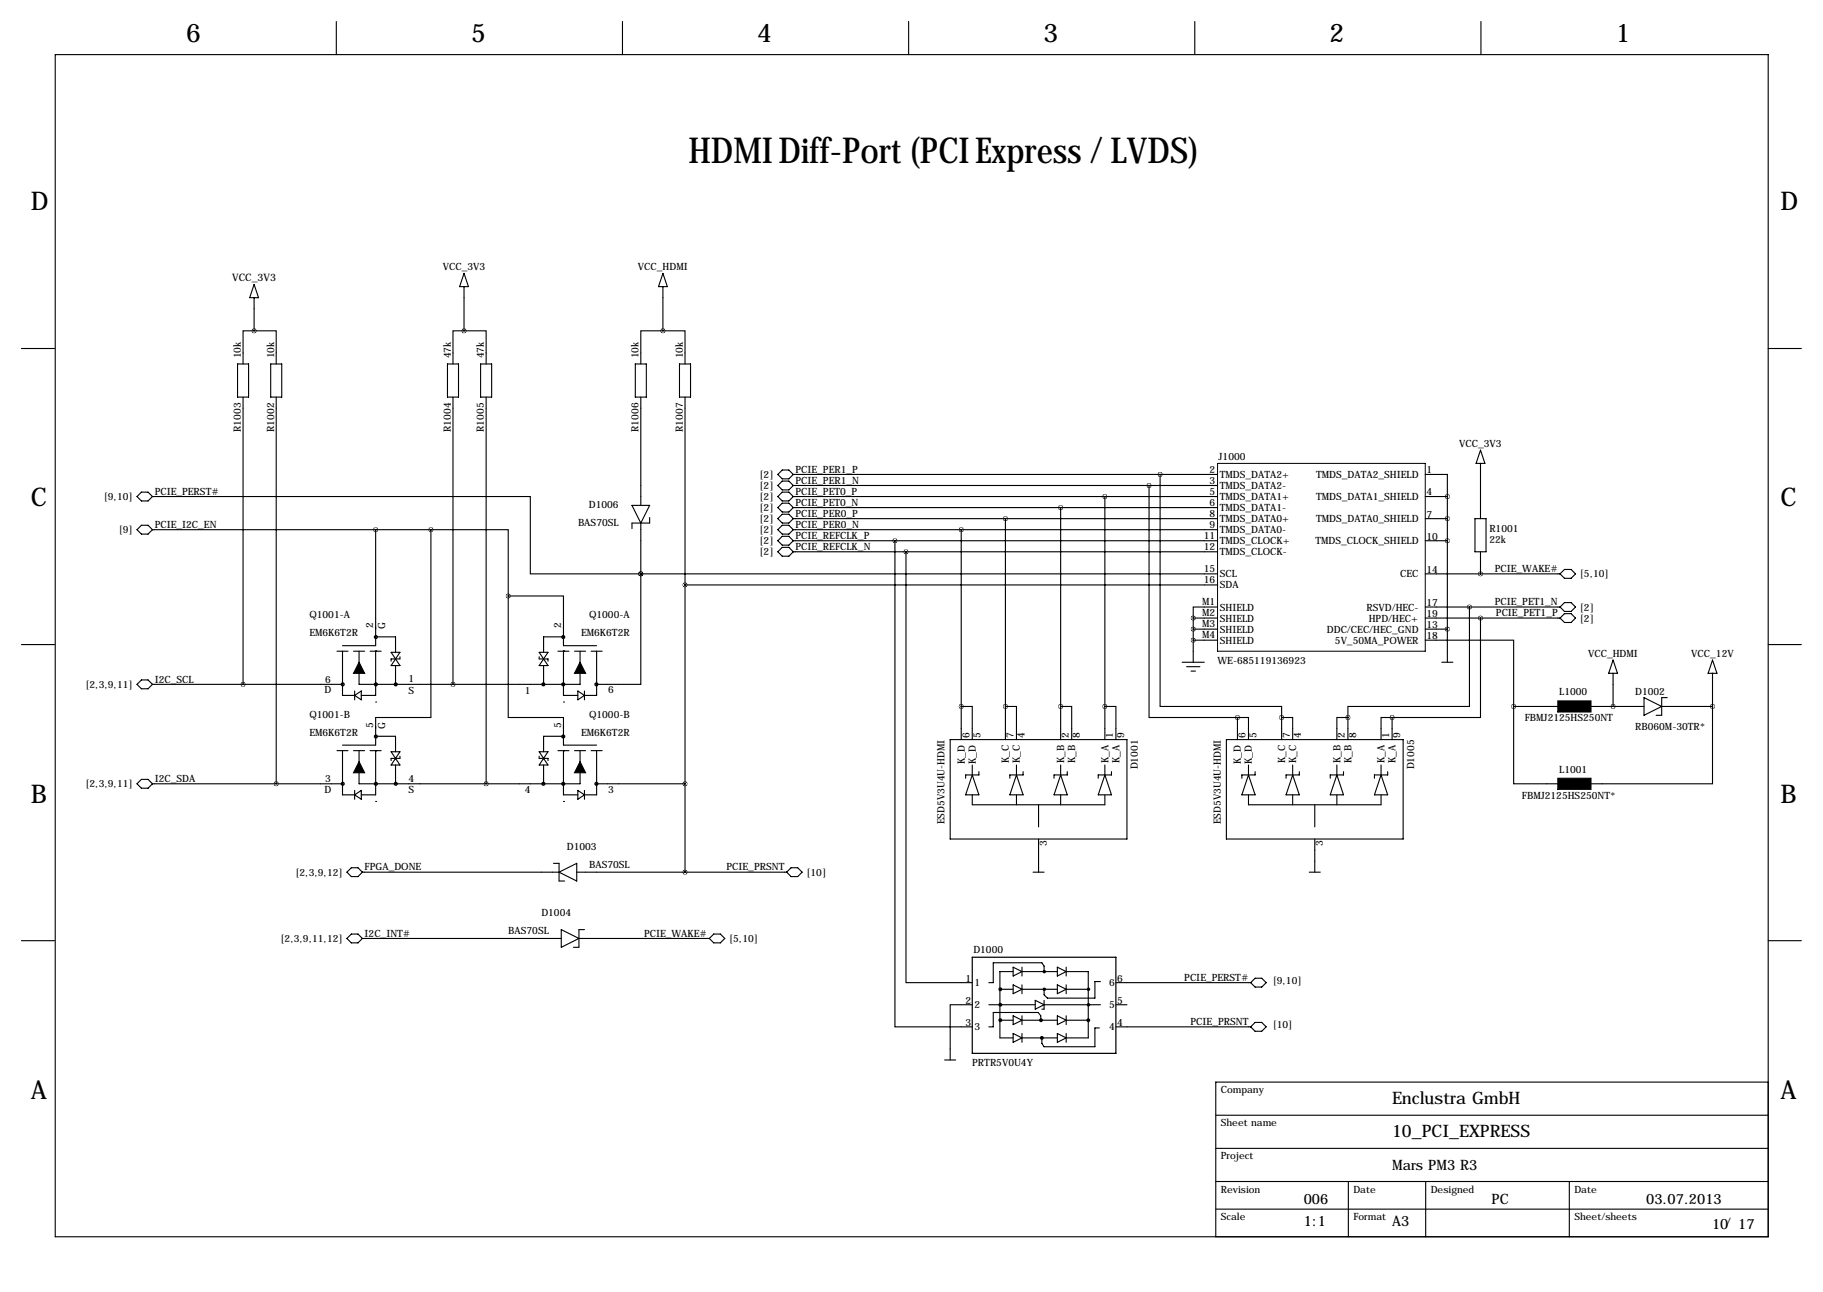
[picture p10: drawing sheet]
<svg xmlns="http://www.w3.org/2000/svg" width="419mm" height="297mm" viewBox="0 0 419 297" stroke-linecap="round" stroke-linejoin="round" font-family="sans-serif">
<g fill="none" stroke="#000" stroke-width=".25">
<path d="M12.7 12.6h393.8v271.7h-393.8zM77.3 4.9v7.7M143.1 4.9v7.7M208.9 4.9v7.7M274.7 4.9v7.7M340.5 4.9v7.7M58.4 76.1h-2.5v7.6M58.4 76.1h5.1v7.6M58.4 68.4v7.7M58.4 65.4l1 3h-2zM106.7 76.1h-2.6v7.6M106.7 76.1h5.1v7.6"/>
<path d="M106.7 62.9l1 3h-2zM106.7 65.9v10.2M152.4 76.1h5.1v7.6M152.4 76.1h-5.1v7.6M152.4 65.9v10.2M152.4 62.9l1 3h-2zM4.9 80.1h7.6M54.6 83.7h2.5v7.6h-2.5zM55.9 91.3v66M62.2 83.7h2.6v7.6h-2.6zM63.5 91.3v88.9M102.9 83.7h2.5v7.6h-2.5z"/>
<path d="M104.1 91.3v66M110.5 83.7h2.5v7.6h-2.5zM111.8 91.3v88.9M146 83.7h2.6v7.6h-2.6zM147.3 91.3v24.9M156.2 83.7h2.5v7.6h-2.5zM157.5 91.3v109.2M406.5 80.1h7.6M31.5 114.2l1-1.1h1.5l1.1 1.1-1.1 1h-1.5zM35.1 114.2h86.8v17.7h25.4M145.3 116.2h4.1l-2.1 4.1zM149.4 119v1.3h-4.1v1.2"/>
<path d="M178.8 119.2l1-1h1.6l1 1-1 1.1h-1.6zM178.8 114.2l1-1.1h1.6l1 1.1-1 1h-1.6zM178.8 116.7l1-1h1.6l1 1-1 1h-1.6zM178.8 109.1l1-1h1.6l1 1-1 1h-1.6zM178.8 111.6l1-1h1.6l1 1-1 1h-1.6zM182.4 109.1h97.5M182.4 111.6h97.5M182.4 114.2h97.5M182.4 116.7h97.5M182.4 119.2h97.5M231.1 119.2v50.8M243.8 116.7v53.3"/>
<path d="M254 114.2v55.8M264.2 111.6v53.4h20.3M266.7 109.1v53.3h27.9v2.6M327.7 109.1h5v5.1M327.7 114.2h5M327.7 119.2h5M332.7 114.2v38.1M339.1 119.2h2.5v7.7h-2.5zM340.4 106.5v12.7M340.4 103.5l1 3h-2.1zM31.5 121.8l1-1h1.5l1.1 1-1.1 1h-1.5zM35.1 121.8h64"/>
<path d="M86.4 121.8v26.6h-7.7M99.1 121.8v43.2h-12.7v6.3h-7.7M99.1 121.8h17.7v15.2M116.8 137h12.7v11.4h7.7M116.8 137v28h12.7v6.3h7.7M147.3 131.9h.1M147.3 131.9v25.4h-10.1M147.3 131.9h132.6M147.3 120.3v11.6M157.5 134.5h122.4M178.8 121.8l1-1h1.6l1 1-1 1h-1.6zM178.8 124.3l1-1h1.6l1 1-1 1h-1.6z"/>
<path d="M178.8 126.9l1-1.1h1.6l1 1.1-1 1h-1.6zM182.4 121.8h97.5M182.4 124.3h97.5M182.4 126.9h97.5M205.7 124.3v111.8h17.8M208.3 126.9v99h15.2M221 121.8v48.2M279.9 139.6h-5.6v2.5M327.7 124.3h5M327.7 131.9h30.9M327.7 139.6h30.9M337.8 139.6v22.8h-27.9v2.6"/>
<path d="M340.4 126.9v5M359.7 138.5h1.5l1 1.1-1 1h-1.5l-1.1-1zM359.7 130.9h1.5l1 1-1 1.1h-1.5l-1.1-1.1zM4.9 148.2h7.6M31.5 157.3l1-1h1.5l1.1 1-1.1 1.1h-1.5zM35.1 157.3h43.6M77.5 149.7h2.5M78.7 149.7v10.2h2.8M81.3 149.7h2.5M81.5 159.9l1.6-1v2zM81.5 158.9v2M82.5 154.8v2.5h50.8v-2.5"/>
<path d="M82.5 149.7v2.6M85.1 149.7h2.5M86.4 149.7h.1M86.4 149.7v10.2h-3.3M86.4 146.4h4.5v3.6M89.9 150h2l-2 3h2zM90.9 153v4.3M91.9 151v.5h-2v.5M124 151v.5h2v.5M124 150h2l-2 3h2zM125 153v4.3M128.3 149.7h2.5"/>
<path d="M129.5 149.7h.1M129.5 149.7v10.2h3.3M129.5 146.4h-4.5v3.6M132.1 149.7h2.5M132.8 158.9l1.6 1-1.6 1zM133.3 149.7v2.6M134.4 158.9v2M135.9 149.7h2.5M137.2 149.7v10.2h-2.8M271.8 152.3h5.1M272.8 153.3h3M273.8 154.3h1"/>
<path d="M274.3 144.6h5.6M274.3 147.2h5.6M274.3 142.1h5.6M274.3 142.1v10.2M327.7 147.2h20.3v15.2M327.7 144.6h5M327.7 142.1h30.9M331.5 152.3h2.5M340.4 142.1v22.9h-20.4M358.6 142.1l1.1-1h1.5l1 1-1 1h-1.5zM370.8 151.8l1.1 3h-2.1zM370.8 154.8v7.6"/>
<path d="M393.7 154.8v7.6M393.7 151.8l1 3h-2zM406.5 148.2h7.6M77.5 172.6h2.5M78.7 172.6v10.1h2.8M81.3 172.6h2.5M82.5 177.7v2.5h50.8v-2.5M82.5 172.6v2.5M85.1 172.6h2.5M86.4 161.4h.1M86.4 172.6h.1M86.4 172.6v10.1h-3.3"/>
<path d="M86.4 169.3h4.5v3.5M89.9 172.8h2l-2 3.1h2zM90.9 175.9v4.3M91.9 173.8v.6h-2v.5M124 173.8v.6h2v.5M124 172.8l2 3.1h-2l2-3.1zM125 175.9v4.3M128.3 172.6h2.5M129.5 161.4h.1M129.5 172.6h.1M129.5 172.6v10.1h3.3M129.5 169.3h-4.5v3.5"/>
<path d="M132.1 172.6h2.5M133.3 172.6v2.5M135.9 172.6h2.5M137.2 172.6v10.1h-2.8M218.4 170h40.7v22.9h-40.7zM221 162.4h2.5v7.6M223.5 175.9v2.3M223.5 178.2l1.5 4.5h-3zM225 177.4v.8h-3v.7M231.1 162.4h2.6v7.6M233.7 178.2l1.5 4.5h-3zM233.7 175.9v2.3"/>
<path d="M235.2 177.4v.8h-3v.7M243.8 162.4h2.6v7.6M243.8 178.2l1.6 4.5h-3.1zM243.8 175.9v2.3M245.4 177.4v.8h-3.1v.7M254 162.4h2.5v7.6M254 178.2l1.5 4.5h-3zM254 175.9v2.3M255.5 177.4v.8h-3v.7M281.9 170h40.7v22.9h-40.7zM284.5 165h2.5v5M284.5 165v5"/>
<path d="M287 178.2l1.5 4.5h-3zM287 175.9v2.3M288.5 177.4v.8h-3v.7M294.6 165h2.6v5M294.6 165v5M297.2 178.2l1.5 4.5h-3zM297.2 175.9v2.3M298.7 177.4v.8h-3v.7M307.3 178.2l1.6 4.5h-3.1zM307.3 175.9v2.3M308.9 177.4v.8h-3.1v.7M309.9 165h-2.6v5"/>
<path d="M309.9 165v5M317.5 178.2l1.5 4.5h-3zM317.5 175.9v2.3M319 177.4v.8h-3v.7M320 165h-2.5v5M320 165v5M348 162.4v17.8h10.1M348 162.4h10.1M365.8 162.4h12.2M378 160.4l4 2-4 2.1zM382 162.4h11.7M383.3 160.4h-1.3v4.1h-1.3"/>
<path d="M393.7 162.4v17.8h-27.9M31.5 180.2l1-1h1.5l1.1 1-1.1 1h-1.5zM35.1 180.2h43.6M80.8 199.5h1.5l1 1-1 1h-1.5l-1-1zM81.5 182.7l1.6-1v2.1zM81.5 181.7v2.1M86.4 184.3h.1M127.3 198.5h1.2v4.1h1.3M129.5 184.3h.1M132.8 181.7l1.6 1-1.6 1.1zM134.4 181.7v2.1M137.2 180.2h20.3"/>
<path d="M181.9 199.5h1.5l1 1-1 1h-1.5l-1.1-1zM223.5 182.7v2.3h30.5v-2.3M233.7 182.7v2.3M238.8 185v5.1M238.8 192.9v7.6M243.8 182.7v2.3M287 182.7v2.3h30.5v-2.3M297.2 182.7v2.3M302.3 185v5.1M302.3 192.9v7.6M307.3 182.7v2.3M4.9 216.3h7.6"/>
<path d="M79.8 215.8l1-1.1h1.5l1 1.1-1 1h-1.5zM83.3 200.5h45.2M83.3 215.8h45.7M128.5 200.5l4.1-2v4.1zM129 213.7l4.1 2.1-4.1 2zM132.6 200.5h48.2M133.1 215.8h30M134.4 213.7h-1.3v4.1h-1.3M164.1 214.7h1.5l1 1.1-1 1h-1.5l-1-1zM237.5 200.5h2.5M301 200.5h2.5M406.5 216.3h7.6"/>
<path d="M223.5 231h-5.1v12.7M227.3 231h10.7M229.9 227.4h3M229.9 234.6h3M232.9 222.4l2 1-2 1zM232.9 226.4l2 1-2 1.1zM232.9 233.5l2 1.1-2 1zM232.9 237.6l2 1-2 1zM232.9 223.4h-3v15.2h3M234.9 222.4v2M234.9 226.4v2.1M234.9 233.5v2.1"/>
<path d="M234.9 237.6v2M234.9 223.4h8.2M234.9 227.4h8.2M234.9 234.6h8.2M234.9 238.6h8.2M238 230l2 1-2 1zM239.3 234.6v-1.1l-.6-.7h-10.4v3.3h-1M240 223.4v-1.3l-.5-.8h-11.2v4.6h-1M240 230v2h-.5M240 231h13M243.1 222.4l2 1-2 1zM243.1 226.4l2 1-2 1.1z"/>
<path d="M243.1 233.5l2 1.1-2 1zM243.1 237.6l2 1-2 1zM245.1 222.4v2M245.1 226.4v2.1M245.1 233.5v2.1M245.1 237.6v2M245.1 223.4h5.1v15.2h-5.1M245.1 227.4h5.1M245.1 234.6h5.1M252.7 236.3h-1v4.4h-11.7l-.5-.8v-1.3M253 225.7h-1.3v3.8h-10.9l-.8-.8v-1.3M256.5 231h2.6"/>
<path d="M256.5 225.9h31M256.5 236.1h31M287.5 225.9l1-1h1.6l1 1-1 1h-1.6zM287.5 236.1l1-1h1.6l1 1-1 1h-1.6zM217.2 243.7h2.5M279.5 256.4h127M406.5 248.8h-127v35.5M279.5 278h127M279.5 271.6h127M279.5 264h127M310 271.6v12.7M327.8 271.6v12.7"/>
<path d="M360.8 271.6v12.7"/>
</g>
<path d="M279.9 106.5h47.8v43.2h-47.8z" fill="none" stroke="#000" stroke-width=".23"/>
<path d="M223.5 220.1h33v22.1h-33z" fill="none" stroke="#000" stroke-width=".28"/>
<g fill="none" stroke="#000" stroke-width=".38">
<circle cx="230" cy="227.4" r=".25"/>
<circle cx="230" cy="231" r=".25"/>
<circle cx="230" cy="234.6" r=".25"/>
<circle cx="239.3" cy="234.6" r=".25"/>
<circle cx="239.5" cy="238.6" r=".25"/>
<circle cx="240.1" cy="223.4" r=".2"/>
<circle cx="240.1" cy="227.4" r=".2"/>
<circle cx="250.2" cy="234.6" r=".25"/>
<circle cx="250.2" cy="231" r=".2"/>
<circle cx="250.2" cy="227.4" r=".2"/>
</g>
<circle cx="250.1" cy="231" r=".19" fill="#000"/>
<path d="M82.5 152.3l1.3 2.5h-2.5zM133.3 152.3l1.3 2.5h-2.5zM82.5 175.1l1.3 2.6h-2.5zM133.3 175.1l1.3 2.6h-2.5zM358.1 161.1h7.7v2.6h-7.7zM358.1 178.9h7.7v2.6h-7.7z" fill="#000" stroke="#000" stroke-width=".25"/>
<g fill="none" stroke="#000" stroke-width=".63">
<circle cx="78.8" cy="157.3" r=".15"/>
<circle cx="86.4" cy="157.3" r=".15"/>
<circle cx="86.4" cy="146.5" r=".15"/>
<circle cx="91" cy="157.3" r=".15"/>
<circle cx="124.9" cy="157.3" r=".15"/>
<circle cx="129.5" cy="157.3" r=".15"/>
<circle cx="129.5" cy="146.5" r=".15"/>
<circle cx="137.1" cy="157.3" r=".15"/>
<circle cx="86.4" cy="169.3" r=".15"/>
<circle cx="129.5" cy="169.3" r=".15"/>
<circle cx="78.8" cy="180.2" r=".15"/>
<circle cx="86.4" cy="180.2" r=".15"/>
<circle cx="91" cy="180.2" r=".15"/>
<circle cx="124.9" cy="180.2" r=".15"/>
<circle cx="129.5" cy="180.2" r=".15"/>
<circle cx="137.1" cy="180.2" r=".15"/>
</g>
<path d="M332.7 144.6a.05 .05 0 0 0 .1 0 .05 .05 0 0 0-.1 0zM332.7 124.3a.05 .05 0 0 0 .1 0 .05 .05 0 0 0-.1 0zM332.7 119.2a.05 .05 0 0 0 .1 0 .05 .05 0 0 0-.1 0zM332.7 114.2a.05 .05 0 0 0 .1 0 .05 .05 0 0 0-.1 0zM274.3 147.2a.05 .05 0 0 0 .1 0 .05 .05 0 0 0-.1 0zM274.3 142.1a.05 .05 0 0 0 .1 0 .05 .05 0 0 0-.1 0zM274.3 144.6a.05 .05 0 0 0 .1 0 .05 .05 0 0 0-.1 0zM220.9 121.8a.05 .05 0 0 0 .1 0 .05 .05 0 0 0-.1 0zM220.9 162.4a.05 .05 0 0 0 .1 0 .05 .05 0 0 0-.1 0zM231.1 119.2a.05 .05 0 0 0 .1 0 .05 .05 0 0 0-.1 0zM231.1 162.4a.05 .05 0 0 0 .1 0 .05 .05 0 0 0-.1 0zM243.8 116.7a.05 .05 0 0 0 .1 0 .05 .05 0 0 0-.1 0zM243.8 162.4a.05 .05 0 0 0 .1 0 .05 .05 0 0 0-.1 0zM370.8 162.4a.05 .05 0 0 0 .1 0 .05 .05 0 0 0-.1 0zM284.4 165a.05 .05 0 0 0 .1 0 .05 .05 0 0 0-.1 0zM294.6 165a.05 .05 0 0 0 .1 0 .05 .05 0 0 0-.1 0zM320 165a.05 .05 0 0 0 .1 0 .05 .05 0 0 0-.1 0zM309.8 165a.05 .05 0 0 0 .1 0 .05 .05 0 0 0-.1 0zM208.2 126.9a.05 .05 0 0 0 .1 0 .05 .05 0 0 0-.1 0zM205.7 124.3a.05 .05 0 0 0 .1 0 .05 .05 0 0 0-.1 0zM106.6 76.1a.05 .05 0 0 0 .1 0 .05 .05 0 0 0-.1 0zM340.3 131.9a.05 .05 0 0 0 .1 0 .05 .05 0 0 0-.1 0zM347.9 162.4a.05 .05 0 0 0 .1 0 .05 .05 0 0 0-.1 0zM264.1 111.6a.05 .05 0 0 0 .1 0 .05 .05 0 0 0-.1 0zM337.8 139.6a.05 .05 0 0 0 .1 0 .05 .05 0 0 0-.1 0zM340.3 142.1a.05 .05 0 0 0 .1 0 .05 .05 0 0 0-.1 0zM147.3 131.9a.05 .05 0 0 0 .1 0 .05 .05 0 0 0-.1 0zM147.3 131.9a.05 .05 0 0 0 .1 0 .05 .05 0 0 0-.1 0zM157.4 134.5a.05 .05 0 0 0 .1 0 .05 .05 0 0 0-.1 0zM157.4 180.2a.05 .05 0 0 0 .1 0 .05 .05 0 0 0-.1 0zM157.4 200.5a.05 .05 0 0 0 .1 0 .05 .05 0 0 0-.1 0zM104.1 157.3a.05 .05 0 0 0 .1 0 .05 .05 0 0 0-.1 0zM111.7 180.2a.05 .05 0 0 0 .1 0 .05 .05 0 0 0-.1 0zM86.3 121.8a.05 .05 0 0 0 .1 0 .05 .05 0 0 0-.1 0zM55.8 157.3a.05 .05 0 0 0 .1 0 .05 .05 0 0 0-.1 0zM58.4 76.1a.05 .05 0 0 0 .1 0 .05 .05 0 0 0-.1 0zM99 121.8a.05 .05 0 0 0 .1 0 .05 .05 0 0 0-.1 0zM116.8 137a.05 .05 0 0 0 .1 0 .05 .05 0 0 0-.1 0z" fill="#000" stroke="#000" stroke-width="1"/>
<text font-size="8.2" x="158.3" y="37.5">HDMI Diff-Port (PCI Express / LVDS)</text>
<g font-size="5.9">
<text x="42.8" y="9.8">6</text>
<text x="108.3" y="9.8">5</text>
<text x="174.1" y="9.8">4</text>
<text x="239.9" y="9.8">3</text>
<text x="305.7" y="9.8">2</text>
<text x="371.4" y="9.8">1</text>
<text x="7.1" y="48.4">D</text>
<text x="409.3" y="48.4">D</text>
<text x="7.1" y="116.4">C</text>
<text x="409.3" y="116.4">C</text>
<text x="7.1" y="184.5">B</text>
<text x="409.3" y="184.5">B</text>
<text x="7.1" y="252.6">A</text>
<text x="409.3" y="252.6">A</text>
</g>
<g font-size="4">
<text x="320" y="253.9">Enclustra GmbH</text>
<text x="320" y="261.5">10_PCI_EXPRESS</text>
</g>
<g font-size="3.3">
<text x="320" y="269.1">Mars PM3 R3</text>
<text x="299.7" y="276.7">006</text>
<text x="299.7" y="281.8">1:1</text>
<text x="320" y="281.8">A3</text>
<text x="342.9" y="276.7">PC</text>
<text x="378.5" y="276.7">03.07.2013</text>
<text x="393.6" y="282.5">10/ 17</text>
</g>
<text font-size="2.4" x="53.4" y="64.6">VCC_3V3</text>
<g font-size="2.3">
<text x="101.8" y="62.1">VCC_3V3</text>
<text x="146.7" y="62.1">VCC_HDMI</text>
<text x="55.4" y="82.4" transform="rotate(-90 55.4 82.4)">10k</text>
<text x="63" y="82.4" transform="rotate(-90 63 82.4)">10k</text>
<text x="103.6" y="82.4" transform="rotate(-90 103.6 82.4)">47k</text>
<text x="111.3" y="82.4" transform="rotate(-90 111.3 82.4)">47k</text>
<text x="146.8" y="82.4" transform="rotate(-90 146.8 82.4)">10k</text>
<text x="157" y="82.4" transform="rotate(-90 157 82.4)">10k</text>
<text x="55.4" y="99.3" transform="rotate(-90 55.4 99.3)">R1003</text>
<text x="63" y="99.3" transform="rotate(-90 63 99.3)">R1002</text>
<text x="103.6" y="99.3" transform="rotate(-90 103.6 99.3)">R1004</text>
<text x="111.3" y="99.3" transform="rotate(-90 111.3 99.3)">R1005</text>
<text x="146.8" y="99.3" transform="rotate(-90 146.8 99.3)">R1006</text>
<text x="157" y="99.3" transform="rotate(-90 157 99.3)">R1007</text>
<text x="280.2" y="105.8">J1000</text>
<text x="335.5" y="102.7">VCC_3V3</text>
<text x="35.6" y="113.8">PCIE_PERST#</text>
<text x="174.6" y="109.9">[2]</text>
<text x="174.6" y="112.4">[2]</text>
<text x="182.9" y="113.8">PCIE_PET0_P</text>
<text x="182.9" y="108.7">PCIE_PER1_P</text>
<text x="182.9" y="111.2">PCIE_PER1_N</text>
<text x="278.1" y="108.7">2</text>
<text x="278.1" y="111.2">3</text>
<text x="278.1" y="113.8">5</text>
<text x="280.4" y="109.9">TMDS_DATA2+</text>
<text x="280.4" y="112.4">TMDS_DATA2-</text>
<text x="302.5" y="109.9">TMDS_DATA2_SHIELD</text>
<text x="327.9" y="108.8">1</text>
<text x="327.9" y="113.9">4</text>
<text x="23.9" y="115">[9,10]</text>
<text x="135.4" y="116.7">D1006</text>
<text x="174.6" y="115">[2]</text>
<text x="174.6" y="117.5">[2]</text>
<text x="182.9" y="116.3">PCIE_PET0_N</text>
<text x="182.9" y="118.8">PCIE_PER0_P</text>
<text x="278.1" y="116.3">6</text>
<text x="278.1" y="118.8">8</text>
<text x="280.4" y="115">TMDS_DATA1+</text>
<text x="280.4" y="117.5">TMDS_DATA1-</text>
<text x="302.5" y="115">TMDS_DATA1_SHIELD</text>
<text x="327.9" y="119">7</text>
<text x="27.3" y="122.6">[9]</text>
<text x="35.6" y="121.4">PCIE_I2C_EN</text>
<text x="132.9" y="120.9">BAS70SL</text>
<text x="174.6" y="120">[2]</text>
<text x="174.6" y="122.6">[2]</text>
<text x="174.6" y="125.1">[2]</text>
<text x="182.9" y="121.4">PCIE_PER0_N</text>
<text x="182.9" y="123.9">PCIE_REFCLK_P</text>
<text x="276.8" y="123.9">11</text>
<text x="278.1" y="121.4">9</text>
<text x="280.4" y="120">TMDS_DATA0+</text>
<text x="280.4" y="122.6">TMDS_DATA0-</text>
<text x="280.4" y="125.1">TMDS_CLOCK+</text>
<text x="302.4" y="125.1">TMDS_CLOCK_SHIELD</text>
<text x="302.5" y="120">TMDS_DATA0_SHIELD</text>
<text x="327.9" y="124.1">10</text>
<text x="342.4" y="122.3">R1001</text>
<text x="342.4" y="124.8">22k</text>
<text x="174.6" y="127.7">[2]</text>
<text x="182.9" y="126.5">PCIE_REFCLK_N</text>
<text x="276.8" y="126.5">12</text>
<text x="276.8" y="131.5">15</text>
<text x="280.4" y="127.7">TMDS_CLOCK-</text>
<text x="327.9" y="131.7">14</text>
<text x="343.6" y="131.5">PCIE_WAKE#</text>
<text x="276.8" y="134.1">16</text>
<text x="280.4" y="132.7">SCL</text>
<text x="280.4" y="135.3">SDA</text>
<text x="321.9" y="132.7">CEC</text>
<text x="363.2" y="132.7">[5,10]</text>
<text x="71.1" y="142.1">Q1001-A</text>
<text x="135.4" y="142.1">Q1000-A</text>
<text x="276.4" y="139.2">M1</text>
<text x="276.4" y="141.7">M2</text>
<text x="280.4" y="140.4">SHIELD</text>
<text x="280.4" y="142.9">SHIELD</text>
<text x="314.1" y="140.4">RSVD/HEC-</text>
<text x="314.7" y="142.9">HPD/HEC+</text>
<text x="327.9" y="139.3">17</text>
<text x="327.9" y="141.8">19</text>
<text x="343.6" y="139.2">PCIE_PET1_N</text>
<text x="343.9" y="141.7">PCIE_PET1_P</text>
<text x="363.2" y="140.4">[2]</text>
<text x="363.2" y="142.9">[2]</text>
<text x="71.1" y="146.3">EM6K6T2R</text>
<text x="85.8" y="144.5" transform="rotate(-90 85.8 144.5)">2</text>
<text x="88.5" y="144.7" transform="rotate(-90 88.5 144.7)">G</text>
<text x="129" y="144.5" transform="rotate(-90 129 144.5)">2</text>
<text x="133.6" y="146.3">EM6K6T2R</text>
<text x="276.4" y="144.2">M3</text>
<text x="276.4" y="146.8">M4</text>
<text x="280.4" y="145.4">SHIELD</text>
<text x="280.4" y="148">SHIELD</text>
<text x="305.1" y="145.4">DDC/CEC/HEC_GND</text>
<text x="306.9" y="148">5V_50MA_POWER</text>
<text x="327.9" y="144.4">13</text>
<text x="327.9" y="146.9">18</text>
<text x="279.9" y="152.6">WE-685119136923</text>
<text x="365.1" y="151">VCC_HDMI</text>
<text x="388.8" y="151">VCC_12V</text>
<text x="19.7" y="158.1">[2,3,9,11]</text>
<text x="35.6" y="156.9">I2C_SCL</text>
<text x="74.6" y="159.4">D</text>
<text x="74.7" y="156.9">6</text>
<text x="93.9" y="156.8">1</text>
<text x="93.9" y="159.5">S</text>
<text x="120.7" y="159.5">1</text>
<text x="139.9" y="159.4">6</text>
<text x="358.5" y="159.9">L1000</text>
<text x="375.9" y="159.9">D1002</text>
<text x="71.1" y="165">Q1001-B</text>
<text x="85.8" y="167.3" transform="rotate(-90 85.8 167.3)">5</text>
<text x="88.5" y="167.6" transform="rotate(-90 88.5 167.6)">G</text>
<text x="129" y="167.3" transform="rotate(-90 129 167.3)">5</text>
<text x="135.4" y="165">Q1000-B</text>
<text x="350.5" y="165.8">FBMJ2125HS250NT</text>
<text x="375.9" y="167.8">RB060M-30TR*</text>
<text x="71.1" y="169.1">EM6K6T2R</text>
<text x="133.6" y="169.1">EM6K6T2R</text>
<text x="222.8" y="169.8" transform="rotate(-90 222.8 169.8)">6</text>
<text x="225.4" y="169.8" transform="rotate(-90 225.4 169.8)">5</text>
<text x="233" y="169.8" transform="rotate(-90 233 169.8)">7</text>
<text x="235.5" y="169.8" transform="rotate(-90 235.5 169.8)">4</text>
<text x="245.7" y="169.8" transform="rotate(-90 245.7 169.8)">2</text>
<text x="248.2" y="169.8" transform="rotate(-90 248.2 169.8)">8</text>
<text x="255.9" y="169.8" transform="rotate(-90 255.9 169.8)">1</text>
<text x="258.4" y="169.8" transform="rotate(-90 258.4 169.8)">9</text>
<text x="286.3" y="169.8" transform="rotate(-90 286.3 169.8)">6</text>
<text x="288.9" y="169.8" transform="rotate(-90 288.9 169.8)">5</text>
<text x="296.5" y="169.8" transform="rotate(-90 296.5 169.8)">7</text>
<text x="299" y="169.8" transform="rotate(-90 299 169.8)">4</text>
<text x="309.2" y="169.8" transform="rotate(-90 309.2 169.8)">2</text>
<text x="311.7" y="169.8" transform="rotate(-90 311.7 169.8)">8</text>
<text x="319.4" y="169.8" transform="rotate(-90 319.4 169.8)">1</text>
<text x="321.9" y="169.8" transform="rotate(-90 321.9 169.8)">9</text>
<text x="35.6" y="179.8">I2C_SDA</text>
<text x="74.7" y="179.8">3</text>
<text x="93.9" y="179.7">4</text>
<text x="221.8" y="175.7" transform="rotate(-90 221.8 175.7)">K_D</text>
<text x="224.3" y="175.7" transform="rotate(-90 224.3 175.7)">K_D</text>
<text x="231.9" y="175.5" transform="rotate(-90 231.9 175.5)">K_C</text>
<text x="234.5" y="175.5" transform="rotate(-90 234.5 175.5)">K_C</text>
<text x="244.6" y="175.5" transform="rotate(-90 244.6 175.5)">K_B</text>
<text x="247.2" y="175.5" transform="rotate(-90 247.2 175.5)">K_B</text>
<text x="254.8" y="175.5" transform="rotate(-90 254.8 175.5)">K_A</text>
<text x="257.3" y="175.5" transform="rotate(-90 257.3 175.5)">K_A</text>
<text x="261.6" y="176.9" transform="rotate(-90 261.6 176.9)">D1001</text>
<text x="285.3" y="175.7" transform="rotate(-90 285.3 175.7)">K_D</text>
<text x="287.8" y="175.7" transform="rotate(-90 287.8 175.7)">K_D</text>
<text x="295.4" y="175.5" transform="rotate(-90 295.4 175.5)">K_C</text>
<text x="298" y="175.5" transform="rotate(-90 298 175.5)">K_C</text>
<text x="308.1" y="175.5" transform="rotate(-90 308.1 175.5)">K_B</text>
<text x="310.7" y="175.5" transform="rotate(-90 310.7 175.5)">K_B</text>
<text x="318.3" y="175.5" transform="rotate(-90 318.3 175.5)">K_A</text>
<text x="320.8" y="175.5" transform="rotate(-90 320.8 175.5)">K_A</text>
<text x="325.1" y="176.9" transform="rotate(-90 325.1 176.9)">D1005</text>
<text x="358.5" y="177.7">L1001</text>
<text x="19.7" y="181">[2,3,9,11]</text>
<text x="74.6" y="182.2">D</text>
<text x="93.9" y="182.3">S</text>
<text x="120.7" y="182.3">4</text>
<text x="139.9" y="182.2">3</text>
<text x="349.9" y="183.6">FBMJ2125HS250NT*</text>
<text x="217.2" y="189.5" transform="rotate(-90 217.2 189.5)">ESD5V3U4U-HDMI</text>
<text x="280.7" y="189.5" transform="rotate(-90 280.7 189.5)">ESD5V3U4U-HDMI</text>
<text x="130.3" y="195.4">D1003</text>
<text x="240.6" y="194.5" transform="rotate(-90 240.6 194.5)">3</text>
<text x="304.1" y="194.5" transform="rotate(-90 304.1 194.5)">3</text>
<text x="67.9" y="201.3">[2,3,9,12]</text>
<text x="83.8" y="200.1">FPGA_DONE</text>
<text x="135.4" y="199.6">BAS70SL</text>
<text x="167" y="200.1">PCIE_PRSNT</text>
<text x="185.4" y="201.3">[10]</text>
<text x="83.8" y="215.4">I2C_INT#</text>
<text x="116.8" y="214.8">BAS70SL</text>
<text x="124.5" y="210.7">D1004</text>
<text x="148.1" y="215.4">PCIE_WAKE#</text>
<text x="64.5" y="216.6">[2,3,9,11,12]</text>
<text x="167.6" y="216.6">[5,10]</text>
<text x="223.8" y="219.1">D1000</text>
<text x="221.9" y="225.7">1</text>
<text x="224" y="226.7">1</text>
<text x="255" y="226.7">6</text>
<text x="256.8" y="225.7">6</text>
<text x="272.3" y="225.5">PCIE_PERST#</text>
<text x="292.6" y="226.2">[9,10]</text>
<text x="221.9" y="230.7">2</text>
<text x="224" y="231.8">2</text>
<text x="255" y="231.8">5</text>
<text x="256.8" y="230.7">5</text>
<text x="221.9" y="235.8">3</text>
<text x="224" y="236.9">3</text>
<text x="255" y="236.9">4</text>
<text x="256.8" y="235.8">4</text>
<text x="273.7" y="235.7">PCIE_PRSNT</text>
<text x="292.6" y="236.4">[10]</text>
<text x="223.5" y="245.1">PRTR5V0U4Y</text>
<text x="280.7" y="251.3">Company</text>
<text x="280.7" y="258.9">Sheet name</text>
<text x="280.7" y="266.6">Project</text>
<text x="280.7" y="274.2">Revision</text>
<text x="311.1" y="274.2">Date</text>
<text x="328.9" y="274.2">Designed</text>
<text x="361.9" y="274.2">Date</text>
<text x="280.7" y="280.5">Scale</text>
<text x="311.1" y="280.5">Format</text>
<text x="361.9" y="280.5">Sheet/sheets</text>
</g>
</svg>
